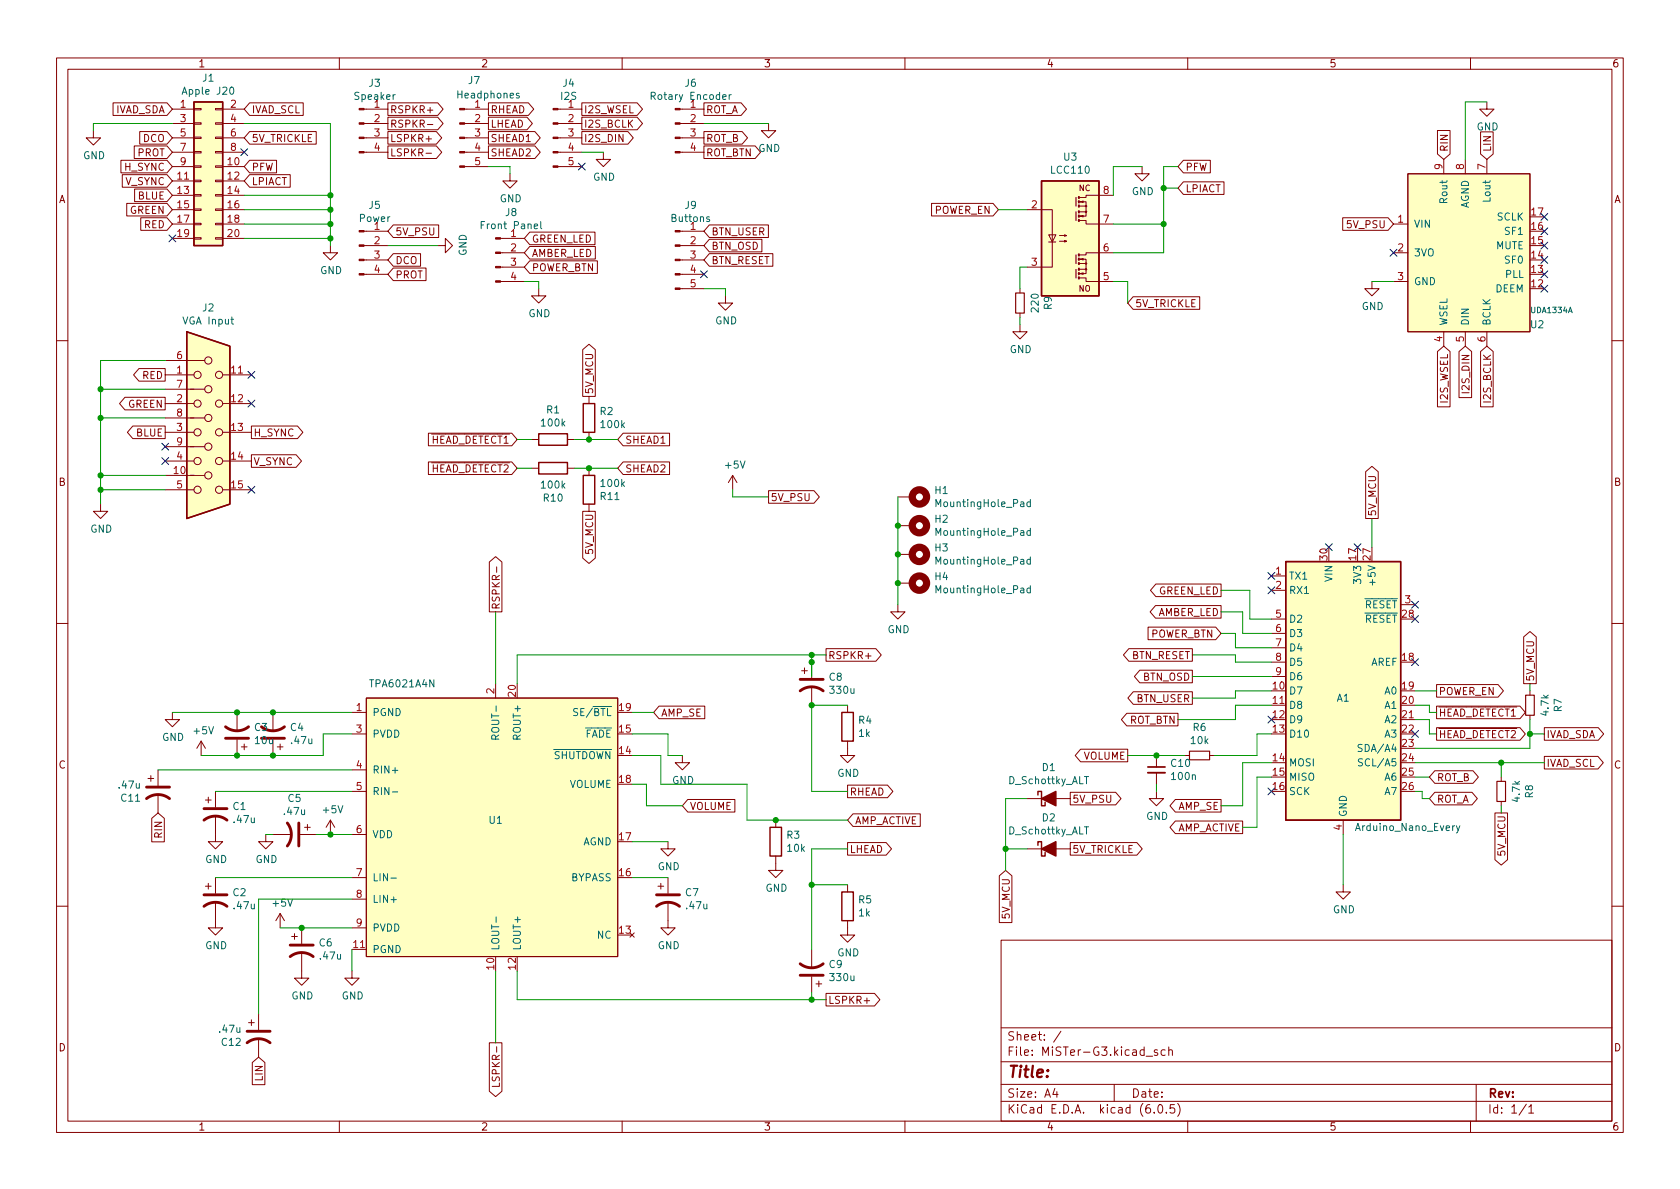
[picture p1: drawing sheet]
<svg xmlns="http://www.w3.org/2000/svg" width="297mm" height="210mm" viewBox="0 0 297 210" stroke-linecap="round" stroke-linejoin="round" font-family="sans-serif">
<g fill="none" stroke="#840000" stroke-width=".18">
<path d="M10 10.2h277v190.1h-277zM12 12.2h273v186.1h-273zM20 18.2h9.5l1 1.1-1 1.1h-9.5zM30.5 19.3h3.8M34.3 19.2h1.3v.2h-1.3zM38.1 19.2h1.3v.2h-1.3zM39.4 19.3h3.8M44.1 18.2h9.5v2.2h-9.5l-.9-1.1zM60 10.2v2M64.4 19.3h4.2M68.6 18.2h8.8l.9 1.1-.9 1.1h-8.8zM82.1 19.3h4.3"/>
<path d="M86.4 18.2h7l1 1.1-1 1.1h-7zM98.7 19.3h4.2M102.9 18.2h9.8l.9 1.1-.9 1.1h-9.8zM110 10.2v2M120.2 19.3h4.3M124.5 18.2h6.5l1 1.1-1 1.1h-6.5zM160 10.2v2M210 10.2v2M260 10.2v2M262.9 18v1.3h1.3l-1.3 1.3-1.3-1.3h1.3M16.5 23.1v1.3h1.3l-1.3 1.2-1.3-1.2h1.3M21.4 28.3h8.1l1 1.2-1 1.1h-8.1z"/>
<path d="M21.6 30.9h7.9l1 1.1-1 1.1h-7.9zM22.4 36h7.1l1 1.1-1 1.1h-7.1zM23.7 25.8h5.8l1 1.1-1 1.1h-5.8zM23.8 33.4h5.7l1 1.1-1 1.1h-5.7zM24.7 23.3h4.8l1 1.1-1 1.1h-4.8zM24.9 38.5h4.6l1 1.1-1 1.1h-4.6zM30.5 29.5h3.8M30.5 26.9h3.8M30.5 24.4h3.8M30.5 21.8h3.8M30.5 37.1h3.8M30.5 39.6h3.8"/>
<path d="M30.5 34.5h3.8M30.5 32h3.8M34.3 39.5h1.3v.2h-1.3zM34.3 37h1.3v.2h-1.3zM34.3 34.4h1.3v.3h-1.3zM34.3 31.9h1.3v.2h-1.3zM34.3 29.3h1.3v.3h-1.3zM34.3 26.8h1.3v.2h-1.3zM34.3 24.3h1.3v.2h-1.3zM34.3 21.7h1.3v.3h-1.3zM38.1 39.5h1.3v.2h-1.3zM38.1 37h1.3v.2h-1.3z"/>
<path d="M38.1 34.4h1.3v.3h-1.3zM38.1 31.9h1.3v.2h-1.3zM38.1 29.3h1.3v.3h-1.3zM38.1 26.8h1.3v.2h-1.3zM38.1 24.3h1.3v.2h-1.3zM38.1 21.7h1.3v.3h-1.3zM39.4 29.5h3.8M39.4 26.9h3.8M39.4 24.4h3.8M39.4 21.8h3.8M39.4 37.1h3.8M39.4 39.6h3.8"/>
<path d="M39.4 34.5h3.8M39.4 32h3.8M44.1 23.3h11.8v2.2h-11.8l-.9-1.1zM44.1 28.3h4.8v2.3h-4.8l-.9-1.1zM44.1 30.9h7.2v2.2h-7.2l-.9-1.1zM64.4 26.9h4.2M64.4 24.4h4.2M64.4 21.8h4.2M68.6 25.8h8.6l.9 1.1-.9 1.1h-8.6zM68.6 23.3h8.6l.9 1.1-.9 1.1h-8.6zM68.6 20.7h8.8l.9 1.1-.9 1.1h-8.8zM69.5 39.8h8.1v2.2h-8.1l-.9-1.1z"/>
<path d="M75.3 27.1h1M75.3 24.6h1M75.6 22h.9M82.1 29.5h4.3M82.1 26.9h4.3M82.1 24.4h4.3M82.1 21.8h4.3M86.4 25.8h8.2l.9 1.1-.9 1.1h-8.2zM86.4 23.3h8.2l.9 1.1-.9 1.1h-8.2zM86.4 20.7h6.8l.9 1.1-.9 1.1h-6.8zM90.2 30.7v1.3h1.2l-1.2 1.3-1.3-1.3h1.3M98.7 29.5h4.2"/>
<path d="M98.7 26.9h4.2M98.7 24.4h4.2M98.7 21.8h4.2M102.9 23.3h8.1l1 1.1-1 1.1h-8.1zM102.9 20.7h9.8l.9 1.1-.9 1.1h-9.8zM106.7 26.9v1.3h1.2l-1.2 1.3-1.3-1.3h1.3M120.2 26.9h4.3M120.2 24.4h4.3M120.2 21.8h4.3M124.5 23.3h6.7l1 1.1-1 1.1h-6.7zM124.5 25.8h9l1 1.1-1 1.1h-9zM125.4 39.8h10.5v2.2h-10.5l-.9-1.1z"/>
<path d="M135.9 21.8v1.3h1.3l-1.3 1.3-1.3-1.3h1.3M164.7 36h10.9l.9 1.1-.9 1.1h-10.9zM181.6 37.1h4.5v10.1h-4.5M190.8 39h1.2v.6h4.8M190.8 36.4h1.2v1.1h-1.2M190.9 35.7h1.1v.7M191 38.2l.5-.1v.2zM191 35.7l.5-.1v.2zM192 37.5v.7h-1.2M196.8 34.5h-4.8v.4h-1.1M201.9 29.5v1.2h1.3l-1.3 1.3-1.2-1.3h1.2M209.2 32.2h7.2v2.2h-7.2l-.9-1.1z"/>
<path d="M209.2 28.3h4.8v2.3h-4.8l-.9-1.1zM237.4 38.5h8l1 1.1-1 1.1h-8zM246.4 39.6h2.5M248.9 30.7h21.6v28h-21.6zM254.2 23.1h2.2v4.1l-1.1 1-1.1-1zM255.3 28.2v2.5M259.1 28.2v2.5M261.8 23.3h2.2v3.9l-1.1 1-1.1-1zM262.9 28.2v2.5M30.5 42.2h3.8M34.3 42h1.3v.3h-1.3zM38.1 42h1.3v.3h-1.3z"/>
<path d="M39.4 42.2h3.8M58.4 43.4v1.3h1.3l-1.3 1.3-1.3-1.3h1.3M64.4 48.5h4.2M64.4 46h4.2M64.4 43.4h4.2M64.4 40.9h4.2M69.5 44.9h4.9v2.2h-4.9l-.9-1.1zM69.5 47.4h5.8v2.2h-5.8l-.9-1.1zM77.5 43.4h1.2v-1.2l1.3 1.2-1.3 1.3v-1.3M88.5 47.2h4.2M88.5 49.8h4.2M88.5 44.7h4.2"/>
<path d="M88.5 42.2h4.2M93.7 43.6h11.6v2.2h-11.6l-1-1.1zM93.7 46.1h11.9v2.2h-11.9l-1-1.1zM93.7 41h11.5v2.3h-11.5l-1-1.1zM95.2 51v1.3h1.3l-1.3 1.3-1.2-1.3h1.2M120.2 48.5h4.3M120.2 46h4.3M120.2 43.4h4.3M120.2 40.9h4.3M120.2 51h4.3M125.4 42.3h9.3v2.2h-9.3l-.9-1.1zM125.4 44.9h11.2v2.2h-11.2l-.9-1.1z"/>
<path d="M128.3 52.3v1.3h1.2l-1.2 1.3-1.3-1.3h1.3M180.3 57.4v1.3h1.3l-1.3 1.2-1.2-1.2h1.2M180.3 51v.8M180.3 55.4v.7M185.4 41.5h1.3l-.6 1.3zM185.4 42.8h1.3M187.3 42.7h1.3l-.4 .1v-.3l.4 .2M187.3 41.7h1.3l-.4 .1v-.3l.4 .2M190.8 49.1h1.2v.7h4.8M190.8 46.6h1.2v1h-1.2M190.9 45.8h1.1v.8M191 48.4l.5-.1v.2z"/>
<path d="M191 45.8l.5-.1v.3zM192 47.6v.8h-1.2M196.8 44.7h-4.8v.4h-1.1M200.3 52.5h11.8v2.2h-11.8l-.9-1.1zM242.6 49.8v1.2h1.2l-1.2 1.3-1.3-1.3h1.3M246.4 49.8h2.5M246.4 44.7h2.5M255.3 58.7v2.5M259.1 58.7v2.5M262.9 58.7v2.5M10 60.2h2M22.1 70.3h7.1v2.2h-7.1l-1-1.1z"/>
<path d="M23.5 75.3h5.7v2.3h-5.7l-1-1.2zM24.6 65.2h4.6v2.2h-4.6l-1-1.1zM29.2 68.8h7M29.2 79h7M29.2 73.9h7M29.2 63.7h7M29.2 66.3h5.1M29.2 71.4h5.1M29.2 76.4h5.1M39.4 66.3h5M39.4 71.4h5M39.4 76.4h5"/>
<path d="M44.4 75.3h8.2l1 1.1-1 1.2h-8.2zM75.7 76.6h14.8l.9 1.1-.9 1.1h-14.8zM94 77.7h1.2M100.3 77.7h1.3M103 61.8l1.1-.9 1.2 .9v8.3h-2.3zM104.1 70.1v1.3M104.1 76.4v1.3M110.2 76.6h8.2v2.2h-8.2l-1-1.1zM254.2 62.2l1.1-1 1.1 1v9.7h-2.2zM258 62.2l1.1-1 1.1 1v8.1h-2.2zM261.8 62.2l1.1-1 1.1 1v9.7h-2.2zM285 60.2h2"/>
<path d="M17.8 89.1v1.3h1.2l-1.2 1.3-1.3-1.3h1.3M29.2 84.1h7M29.2 81.5h5.1M29.2 86.6h5.1M39.4 81.5h5M39.4 86.6h5M44.4 80.4h8l.9 1.1-.9 1.1h-8zM75.7 81.7h14.8l.9 1.1-.9 1.1h-14.8zM86.5 99.4l1.1-1 1.1 1v8.8h-2.2zM94 82.8h1.2M100.3 82.8h1.3M103 90.4h2.3v8.3l-1.2 .9-1.1-.9z"/>
<path d="M104.1 82.8v1.3M104.1 89.1v1.3M110.2 81.7h8.2v2.2h-8.2l-1-1.1zM129.5 84.1l-.7 1.2M129.5 84.1v2.5M129.5 84.1l.8 1.2M135.9 86.8h8l1 1.1-1 1.1h-8zM158.7 98h2.6M158.7 93h2.6M158.7 87.9h2.6M241.5 83.4l1.1-.9 1.1 .9v8.3h-2.2zM10 110.2h2"/>
<path d="M87.8 100.2v1M141.7 118.6h1M142.2 118.1v1M143.5 117.1v2.8M146 114.7h8.9l.9 1.1-.9 1.1h-8.9zM158.7 106.9v1.3h1.3l-1.3 1.3-1.2-1.3h1.2M158.7 103.1h2.6M199.6 114.7h11.2v2.2h-11.2l-1-1.1zM201.5 118.5h9.3v2.2h-9.3l-.9-1.1zM203 110.9h11.9l1 1.1-1 1.1h-11.9zM204.3 107.1h11.6v2.2h-11.6l-.9-1.1zM204.4 103.3h11.5v2.2h-11.5l-1-1.1z"/>
<path d="M224.8 101.8h2.5M224.8 104.4h2.5M224.8 109.5h2.5M224.8 112h2.5M224.8 114.5h2.5M224.8 117.1h2.5M224.8 119.6h2.5M247.6 106.9h2.6M269.4 112.6l1.1-.9 1.1 .9v8.3h-2.2zM285 110.2h2M26.2 137.7h1M26.7 137.2v1"/>
<path d="M27.9 136.1v2.8M30.5 126v1.2h1.2l-1.2 1.3-1.3-1.3h1.3M35.6 131.1l-.8 1.2M35.6 131.1v2.5M35.6 131.1l.7 1.2M38.1 139.9v2.8M41.9 126v3.3M41.9 130.8v2.8M42.7 132.1h1M43.2 131.6v1M48.3 126v3.3M48.3 130.8v2.8"/>
<path d="M49 132.1h1M49.5 131.6v1M62.2 126h2.6M62.2 129.8h2.6M62.2 136.1h2.6M62.2 139.9h2.6M64.8 123.4h44.4v45.8h-44.4zM87.6 120.9v2.5M116.5 124.9h8.1v2.2h-8.1l-.9-1.1zM120.6 133.6v1.3h1.3l-1.3 1.2-1.2-1.2h1.2M143.5 121.4v3.3M149.9 131.1v2.5h1.2l-1.2 1.3-1.3-1.3h1.3"/>
<path d="M149.9 138.8h7l1 1.1-1 1.2h-7zM149.9 124.7v1.3M191.1 132.5h8.3v2.2h-8.3l-1-1.1zM199.2 126.1h9.1v2.3h-9.1l-.9-1.2zM200.4 122.3h10.4v2.2h-10.4l-1-1.1zM204.5 139.9v1.3h1.2l-1.2 1.3-1.3-1.3h1.3M204.5 133.6v2M204.5 136.6v2.1M209.5 133.6h.8M213.9 133.6h.7M224.8 124.7h2.5M247.6 127.2h2.6"/>
<path d="M253.7 136.3h6.7l1 1.1-1 1.1h-6.7l-1-1.1zM254 121.1h10.9l.9 1.1-.9 1.1h-10.9zM254 124.9h14.7l1 1.1-1 1.1h-14.7zM254 128.7h14.7l1 1.1-1 1.1h-14.7zM265.4 137.4v.8M270.5 122.2v.7M273 133.8h9.5l1 1.1-1 1.1h-9.5zM273 128.7h9.6l.9 1.1-.9 1.1h-9.6zM26.8 144.7l1.1-.9 1.2 .9v4.2h-2.3zM27.9 140.5v3.3M36.3 141.5h1M36.3 156.7h1"/>
<path d="M36.8 141v1M36.8 156.2v1M38.1 159.5v4.6h1.3l-1.3 1.2-1.3-1.2h1.3M38.1 144.3v4.5h1.3l-1.3 1.3-1.3-1.3h1.3M38.1 155.2v2.8M47 147.6v1.2h1.3l-1.3 1.3-1.3-1.3h1.3M48.3 147.6h3.3M53.1 147.6h2.8M53.8 146.3h1.1M54.4 145.8v1M58.4 145l-.7 1.3M58.4 145v2.6"/>
<path d="M58.4 145l.8 1.3M62.2 147.6h2.6M62.2 155.2h2.6M62.2 159h2.6M116.3 156.7h1M116.8 156.2v1M118.1 148.8v1.3h1.3l-1.3 1.3-1.3-1.3h1.3M118.1 159.5v4.6h1.3l-1.3 1.2-1.3-1.2h1.3M118.1 155.2v2.8M121.6 141.4h8.3v2.2h-8.3l-1-1.1zM137.2 151.4v2.5h1.2l-1.2 1.3-1.3-1.3h1.3M137.2 145v1.3"/>
<path d="M149.9 149h6.8l.9 1.1-.9 1.1h-6.8zM149.9 156.5v1.2M150.8 143.9h11.9v2.2h-11.9l-.9-1.1zM176.7 154.9l1.1-1 1.1 1v8.2h-2.2zM181.6 141.2h7.6M181.6 150.1h7.6M189.2 149h11.8l1 1.1-1 1.1h-11.8zM189.2 140.1h8.1l.9 1.1-.9 1.1h-8.1zM207.8 141.4h8.1v2.2h-8.1l-.9-1.1zM207.8 145.2h11.9v2.2h-11.9l-.9-1.1zM237.5 156.5v1.2h1.3l-1.3 1.3-1.3-1.3h1.3M237.5 145v2.6"/>
<path d="M253.7 140.1h6.6l.9 1.1-.9 1.1h-6.6l-1-1.1zM264.3 143.8h2.2v8.2l-1.1 1-1.1-1zM265.4 141.7v.8M10 160.2h2M45.7 179.3v2.8M49.5 161.5l-.7 1.3M49.5 161.5v2.6M49.5 161.5l.8 1.3M51.6 165.6h1M52.1 165.1v1M53.3 168.4v4.6h1.3l-1.3 1.2-1.2-1.2h1.2M53.3 164.1v2.8"/>
<path d="M62.2 171.7v1.3h1.3l-1.3 1.2-1.2-1.2h1.2M62.2 167.9h2.6M62.2 164.1h2.6M111.4 165l.7 .7M112.1 165l-.7 .7M143.5 167.9v3.3M143.5 172.7v2.8M144.3 174h1M144.8 173.5v1M146 175.7h8.6l1 1.1-1 1.1h-8.6zM149.9 162.8v2.5h1.2l-1.2 1.3-1.3-1.3h1.3M152.8 177h1"/>
<path d="M177 166.3h108v32h-108zM285 160.2h2M43.9 180.8h1.1M44.4 180.3v1.1M44.6 187.9l1.1-1 1.1 1v3.9h-2.2zM45.7 183.6v3.3M60 198.3v2M86.5 184.4h2.2v8.6l-1.1 .9-1.1-.9zM88.3 191.5v.6h-1.3M110 198.3v2M160 198.3v2M177 194.8h108"/>
<path d="M177 191.8h108M177 187.8h108M177 181.8h108M186.5 192.5l-.4 1h1M186.9 193v1M187.6 182.4l-1.3 1.9M197 191.8v3M202.6 186.8h1.2M204.1 196.7v.1M204.6 185.7l-.3-.1-.2 .2v.3l.5 .1v.4h-.5M204.9 195.4l.2-.1a.81 .81 0 0 1 .6 .7 .81 .81 0 0 1-.3 .8h-.2a.81 .81 0 0 1-.6-.6 .81 .81 0 0 1 .3-.8zM206 185.7l-.4-.1-.3 .3v.4l.1 .3h.6"/>
<path d="M206.2 196.7v.1M206.6 185.8l.3-.2 .3 .1 .1 .9M206.6 185.1v1.5M207.6 195.3h-.7v.7l.2-.1 .5 .1 .1 .2-.1 .5-.2 .1-.5-.1M208.2 195.1a1.72 1.72 0 0 1 0 2.3M210 198.3v2M260 198.3v2M261 191.8v6.5M269.9 195.3l-1.3 1.9M270.3 195.8l.4-.5v1.5M270.3 196.8h.9"/>
<circle cx="192" cy="36.4" r=".13"/>
<circle cx="192" cy="37.5" r=".13"/>
<circle cx="192" cy="47.6" r=".13"/>
<circle cx="192" cy="46.6" r=".13"/>
<circle cx="34.9" cy="76.4" r=".63"/>
<circle cx="34.9" cy="66.3" r=".63"/>
<circle cx="34.9" cy="71.4" r=".63"/>
<circle cx="36.8" cy="68.8" r=".63"/>
<circle cx="36.8" cy="79" r=".63"/>
<circle cx="36.8" cy="63.7" r=".63"/>
<circle cx="36.8" cy="73.9" r=".63"/>
<circle cx="38.7" cy="76.4" r=".63"/>
<circle cx="38.7" cy="66.3" r=".63"/>
<circle cx="38.7" cy="71.4" r=".63"/>
<circle cx="34.9" cy="86.6" r=".63"/>
<circle cx="34.9" cy="81.5" r=".63"/>
<circle cx="36.8" cy="84.1" r=".63"/>
<circle cx="38.7" cy="81.5" r=".63"/>
<circle cx="38.7" cy="86.6" r=".63"/>
</g>
<g fill="none" stroke="#840000" stroke-width=".25">
<path d="M34.3 18h5.1v25.4h-5.1zM184.1 32h10.2v20.3h-10.2zM33 58.7l7.6 2.5v27.9l-7.6 2.6zM95.2 76.7h5.1v2h-5.1zM103.1 71.4h2.1v5h-2.1zM95.2 81.8h5.1v2h-5.1zM103.1 84.1h2.1v5h-2.1zM227.3 99.3h20.3v45.7h-20.3zM148.8 126h2.1v5.1h-2.1zM136.1 146.3h2.1v5.1h-2.1zM148.8 157.7h2.1v5.1h-2.1zM183.5 140.6v-.7h.6v2.6h.7v-.6"/>
<path d="M183.5 149.5v-.7h.6v2.6h.7v-.7"/>
</g>
<path d="M190.2 34.9v1.5M190.2 37.5v1.5M179.6 51.8h1.5v3.6h-1.5zM190.2 45.1v1.5M190.2 47.6v1.5M210.3 132.8h3.6v1.6h-3.6zM264.7 138.2h1.5v3.5h-1.5zM269.7 122.9h1.6v3.6h-1.6z" fill="none" stroke="#840000" stroke-width=".2"/>
<g fill="#840000" stroke="#840000" stroke-width=".18">
<path d="M81.3 29.3h.8v.3h-.8z"/>
<path d="M81.3 26.8h.8v.2h-.8z"/>
<path d="M81.3 24.3h.8v.2h-.8z"/>
<path d="M81.3 21.7h.8v.3h-.8z"/>
<path d="M81.3 19.2h.8v.2h-.8z"/>
<path d="M97.8 29.3h.9v.3h-.9z"/>
<path d="M97.8 26.8h.9v.2h-.9z"/>
<path d="M97.8 24.3h.9v.2h-.9z"/>
<path d="M97.8 21.7h.9v.3h-.9z"/>
<path d="M97.8 19.2h.9v.2h-.9z"/>
<path d="M63.5 26.8h.9v.2h-.9z"/>
<path d="M63.5 24.3h.9v.2h-.9z"/>
<path d="M63.5 21.7h.9v.3h-.9z"/>
<path d="M63.5 19.2h.9v.2h-.9z"/>
<path d="M63.5 48.4h.9v.2h-.9z"/>
<path d="M63.5 45.8h.9v.3h-.9z"/>
<path d="M63.5 43.3h.9v.3h-.9z"/>
<path d="M63.5 40.8h.9v.2h-.9z"/>
<path d="M119.4 50.9h.8v.3h-.8z"/>
<path d="M119.4 48.4h.8v.2h-.8z"/>
<path d="M119.4 45.8h.8v.3h-.8z"/>
<path d="M119.4 43.3h.8v.3h-.8z"/>
<path d="M119.4 40.8h.8v.2h-.8z"/>
<path d="M119.4 26.8h.8v.2h-.8z"/>
<path d="M119.4 24.3h.8v.2h-.8z"/>
<path d="M119.4 21.7h.8v.3h-.8z"/>
<path d="M119.4 19.2h.8v.2h-.8z"/>
<path d="M87.6 49.7h.9v.2h-.9z"/>
<path d="M87.6 47.1h.9v.3h-.9z"/>
<path d="M87.6 44.6h.9v.2h-.9z"/>
<path d="M87.6 42h.9v.3h-.9z"/>
</g>
<g fill="none" stroke="#006464" stroke-width=".18">
<path d="M40.7 15.5l.2-.1a.68 .68 0 0 1 .5 .6 .68 .68 0 0 1-.5 .7l-.2-.1-.1-.4zM91.8 16.5h-.3l-.2 .2v.1l.5 .2v.3h-.5M128.9 16.7v.9M129.3 16.7l-.4 .3M95.6 39.2v1.1l.2 .1M125.4 38.4l-.3-.1-.2 .2 .1 .2 .4 .1v.3h-.5M40.8 56.5h.5M41 56v1.1l.3 .2M182.2 99l-.4-.1-.2 .3 .1 .5h.5M182.2 93.9l-.4-.1-.2 .3 .1 .5h.5M182.2 88.8l-.4-.1-.2 .3 .1 .5h.5M182.2 88.3v1.3"/>
<path d="M182.2 93.4v1.3M182.2 98.5v1.3M182.2 104h-.4l-.2 .2 .1 .6h.5M182.2 103.6v1.2M87.6 130.7l-.1-.6-.1-.1h-.3l-.2 .7h1.3M191.7 137.3h.8M240.8 131.7l-.4-.1-.2 .2v.3l.5 .3 .1 .3-.2 .2-.5-.1M240.9 134.2h-.5l-.2 .1v.4l.6 .2 .1 .3-.2 .2h-.5M69.1 155.3h1M69.4 140h.9M191.7 146.2h.8M257.5 146l.3 .9"/>
<path d="M258.1 146l-.4 1.2-.2 .1M87.7 162.1v1"/>
</g>
<g fill="#ffffc2" stroke="#ffffc2" stroke-width=".18">
<path d="M184.1 32h10.2v20.3h-10.2z"/>
<path d="M34.3 18h5.1v25.4h-5.1z"/>
<path d="M248.9 30.7h21.6v28h-21.6z"/>
<path d="M64.8 123.4h44.4v45.8h-44.4z"/>
<path d="M227.3 99.3h20.3v45.7h-20.3z"/>
<path d="M33 58.7l7.6 2.5v27.9l-7.6 2.6z"/>
</g>
<path d="M190.8 38.9v.2M190.8 38.1v.2M190.8 37.3v.3M190.8 36.3v.3M190.8 35.6v.2M190.8 34.8v.2M190.8 49v.3M190.8 48.3v.2M190.8 47.5v.2M190.8 46.5v.2M190.8 45.7v.3M190.8 45v.2" fill="none" stroke="#840000" stroke-width=".36"/>
<g fill="none" stroke="#840000" stroke-width=".51">
<path d="M25.9 139.2h4.1M39.9 128.5a3.3 3.3 0 0 0 4 0M39.9 130.6h4M46.2 128.5a3.3 3.3 0 0 0 4.1 0M46.2 130.6h4.1M141.5 122.2a3.3 3.3 0 0 1 4 0M141.5 120.1h4M25.9 141.2a3.3 3.3 0 0 1 4.1 0M36.1 145a3.3 3.3 0 0 1 4 0M36.1 143h4M36.1 158.2h4M50.8 145.5a3.3 3.3 0 0 1 0 4.1"/>
<path d="M52.8 145.5v4.1M116.1 158.2h4M36.1 160.3a3.3 3.3 0 0 1 4 0M51.3 169.2a3.3 3.3 0 0 1 4.1 0M51.3 167.1h4.1M116.1 160.3a3.3 3.3 0 0 1 4 0M141.5 170.4a3.3 3.3 0 0 0 4 0M141.5 172.5h4M43.7 184.4a3.3 3.3 0 0 1 4.1 0M43.7 182.4h4.1"/>
</g>
<path d="M202.9 136.6h3.1" fill="none" stroke="#840000" stroke-width=".33"/>
<path d="M202.9 135.6h3.1" fill="none" stroke="#840000" stroke-width=".3"/>
<g fill="#840000" stroke="#840000" stroke-width=".25">
<path d="M184.1 141.2l2.6-1.3v2.6z"/>
<path d="M184.1 150.1l2.6-1.3v2.6z"/>
</g>
<g fill="none" stroke="#840000" stroke-width="1.3">
<circle cx="162.6" cy="98" r="1.27"/>
<circle cx="162.6" cy="93" r="1.27"/>
<circle cx="162.6" cy="87.9" r="1.27"/>
<circle cx="162.6" cy="103.1" r="1.27"/>
</g>
<g fill="none" stroke="#009600" stroke-width=".18">
<path d="M262.9 18h-3.8v10.2M30.5 21.8h-14v1.3M43.2 21.8h15.2v21.6M43.2 34.5h15.2M43.2 37.1h15.2M43.2 39.6h15.2M86.4 29.5h3.8v1.2M102.9 26.9h3.8M124.5 21.8h11.4M176.5 37.1h5.1M196.8 39.6h8.9M201.9 29.5h-5.1v5"/>
<path d="M205.7 33.3h2.6M208.3 29.5h-2.6v15.2h-8.9M43.2 42.2h15.2M68.6 43.4h8.9M92.7 49.8h2.5v1.2M124.5 51h3.8v1.3M180.3 56.1v1.3M181.6 47.2h-1.3v3.8M196.8 49.8h2.6v3.8M242.6 49.8h3.8M17.8 68.8h11.4M17.8 73.9h11.4"/>
<path d="M29.2 63.7h-11.4v25.4M91.4 77.7h2.6M101.6 77.7h7.6M17.8 86.6h11.4M17.8 84.1h11.4M91.4 82.8h2.6M101.6 82.8h7.6M129.5 86.6v1.3h6.4M158.7 87.9v19M242.6 91.7v5.1M87.6 108.2v12.7M143.5 115.8v3.8"/>
<path d="M146 115.8h-54.6v5.1M210.8 115.8h7.6v1.3h6.4M210.8 119.6h14M215.9 112h2.5v2.5h6.4M215.9 108.2h3.8v3.8h5.1M215.9 104.4h5.1v5.1h3.8M27.9 136.1h34.3M30.5 126h31.7M38.1 139.9h24.1M62.2 129.8h-5.1v3.8h-21.5M111.8 133.6h5v5.1h15.3v6.3h17.8M111.8 129.8h6.3v3.8h2.5"/>
<path d="M111.8 138.7h2.5v3.8h6.3M111.8 126h3.8M149.9 124.7h-6.4v15.2h6.4M199.4 133.6h10.1M204.5 138.7v1.2M224.8 122.2h-6.4v1.2h-7.6M224.8 124.7h-6.4v2.5h-10.1M224.8 129.8h-2.6v3.8h-7.6M224.8 134.9h-5.1v7.6h-3.8M224.8 137.4h-2.6v8.9h-2.5M250.2 122.2h3.8M250.2 127.2h2.5v2.6h1.3"/>
<path d="M250.2 124.7h2.5v1.3h1.3M250.2 139.9h1.3v1.3h1.2M250.2 134.9h22.8M250.2 137.4h2.5M265.4 134.9v2.5M270.5 129.8h2.5M270.5 127.2v5.1h-20.3M270.5 120.9v1.3M38.1 155.2h24.1M47 147.6h1.3M55.9 147.6h6.3M62.2 159h-16.5v20.3"/>
<path d="M111.8 148.8h6.3M111.8 155.2h6.3M143.5 156.5h6.4M149.9 150.1h-6.4v17.8M177.8 150.1h3.8M181.6 141.2h-3.8v12.7M237.5 147.6v8.9M265.4 142.5v1.3M49.5 164.1h12.7M62.2 167.9v3.8M87.6 171.7v12.7M91.4 171.7v5.1h54.6"/>
<path d="M143.5 175.5v1.3"/>
</g>
<g fill="none" stroke="#000084" stroke-width=".18">
<path d="M42.6 26.3l1.2 1.2M43.8 26.3l-1.2 1.2M102.3 28.8l1.2 1.3M103.5 28.8l-1.2 1.3M272.4 37.7l1.3 1.3M273.7 37.7l-1.3 1.3M29.9 41.5l1.2 1.3M31.1 41.5l-1.2 1.3M123.9 47.9l1.2 1.2M125.1 47.9l-1.2 1.2M245.8 44.1l1.2 1.2M247 44.1l-1.2 1.2"/>
<path d="M272.4 50.4l1.3 1.3M272.4 42.8l1.3 1.2M272.4 45.4l1.3 1.2M272.4 47.9l1.3 1.2M272.4 40.3l1.3 1.2M273.7 50.4l-1.3 1.3M273.7 42.8l-1.3 1.2M273.7 45.4l-1.3 1.2M273.7 47.9l-1.3 1.2M273.7 40.3l-1.3 1.2M28.6 78.4l1.2 1.2M29.8 78.4l-1.2 1.2"/>
<path d="M43.8 70.8l1.3 1.2M43.8 65.7l1.3 1.2M45.1 65.7l-1.3 1.2M45.1 70.8l-1.3 1.2M28.6 80.9l1.2 1.2M29.8 80.9l-1.2 1.2M43.8 86l1.3 1.2M45.1 86l-1.3 1.2M234.3 96.2l1.3 1.2M235.6 96.2l-1.3 1.2M239.4 96.2l1.2 1.2M240.6 96.2l-1.2 1.2"/>
<path d="M224.2 101.2l1.2 1.3M224.2 103.8l1.2 1.2M225.4 101.2l-1.2 1.3M225.4 103.8l-1.2 1.2M249.6 106.3l1.2 1.2M249.6 116.5l1.2 1.2M249.6 108.9l1.2 1.2M250.8 106.3l-1.2 1.2M250.8 116.5l-1.2 1.2M250.8 108.9l-1.2 1.2M224.2 126.6l1.2 1.3M224.2 139.3l1.2 1.3"/>
<path d="M225.4 126.6l-1.2 1.3M225.4 139.3l-1.2 1.3M249.6 129.2l1.2 1.2M250.8 129.2l-1.2 1.2"/>
</g>
<g fill="#009600" stroke="#009600" stroke-width=".18">
<circle cx="58.4" cy="34.5" r=".46"/>
<circle cx="58.4" cy="37.1" r=".46"/>
<circle cx="58.4" cy="39.6" r=".46"/>
<circle cx="58.4" cy="42.2" r=".46"/>
<circle cx="137.2" cy="145" r=".46"/>
<circle cx="143.5" cy="176.8" r=".46"/>
<circle cx="143.5" cy="156.5" r=".46"/>
<circle cx="58.4" cy="147.6" r=".46"/>
<circle cx="143.5" cy="115.8" r=".46"/>
<circle cx="143.5" cy="117.1" r=".46"/>
<circle cx="143.5" cy="124.7" r=".46"/>
<circle cx="17.8" cy="73.9" r=".46"/>
<circle cx="17.8" cy="68.8" r=".46"/>
<circle cx="17.8" cy="86.6" r=".46"/>
<circle cx="17.8" cy="84.1" r=".46"/>
<circle cx="104.1" cy="77.7" r=".46"/>
<circle cx="104.1" cy="82.8" r=".46"/>
<circle cx="41.9" cy="133.6" r=".46"/>
<circle cx="48.3" cy="133.6" r=".46"/>
<circle cx="41.9" cy="126" r=".46"/>
<circle cx="48.3" cy="126" r=".46"/>
<circle cx="53.3" cy="164.1" r=".46"/>
<circle cx="158.7" cy="98" r=".46"/>
<circle cx="158.7" cy="103.1" r=".46"/>
<circle cx="158.7" cy="93" r=".46"/>
<circle cx="177.8" cy="150.1" r=".46"/>
<circle cx="204.5" cy="133.6" r=".46"/>
<circle cx="205.7" cy="33.3" r=".46"/>
<circle cx="205.7" cy="39.6" r=".46"/>
<circle cx="265.4" cy="134.9" r=".46"/>
</g>
<text font-size="2.8" fill="#840000" x="178" y="190.6">Title:</text>
<g font-size="2.1" fill="#840000">
<text x="178" y="184">Sheet: /</text>
<text x="178" y="186.7">File: MiSTer-G3.kicad_sch</text>
<text x="178" y="196.9">KiCad E.D.A. kicad (6.0.5)</text>
<text x="178" y="194.1">Size: A4</text>
<text x="200" y="194.1">Date:</text>
<text x="263" y="194.1">Rev:</text>
<text x="263" y="196.9">Id: 1/1</text>
</g>
<g font-size="1.8" fill="#840000">
<text x="35" y="11.9">1</text>
<text x="85" y="11.9">2</text>
<text x="135" y="11.9">3</text>
<text x="185" y="11.9">4</text>
<text x="235" y="11.9">5</text>
<text x="285" y="11.9">6</text>
<text x="20.3" y="20">IVAD_SDA</text>
<text x="44.4" y="20">IVAD_SCL</text>
<text x="68.9" y="22.6">RSPKR-</text>
<text x="68.9" y="20">RSPKR+</text>
<text x="86.7" y="20">RHEAD</text>
<text x="86.7" y="22.6">LHEAD</text>
<text x="103.2" y="20">I2S_WSEL</text>
<text x="103.2" y="22.6">I2S_BCLK</text>
<text x="124.8" y="20">ROT_A</text>
<text x="24.3" y="27.6">PROT</text>
<text x="25.3" y="25.1">DCO</text>
<text x="44.4" y="25.1">5V_TRICKLE</text>
<text x="68.9" y="27.6">LSPKR-</text>
<text x="68.9" y="25.1">LSPKR+</text>
<text x="86.7" y="27.6">SHEAD2</text>
<text x="86.7" y="25.1">SHEAD1</text>
<text x="103.2" y="25.1">I2S_DIN</text>
<text x="124.8" y="25.1">ROT_B</text>
<text x="124.8" y="27.6">ROT_BTN</text>
<text x="256" y="26.9" transform="rotate(-90 256 26.9)">RIN</text>
<text x="263.6" y="26.9" transform="rotate(-90 263.6 26.9)">LIN</text>
<text x="10.3" y="35.9">A</text>
<text x="22" y="30.2">H_SYNC</text>
<text x="22.1" y="32.7">V_SYNC</text>
<text x="24.4" y="35.3">BLUE</text>
<text x="44.4" y="30.2">PFW</text>
<text x="44.4" y="32.7">LPIACT</text>
<text x="209.5" y="34">LPIACT</text>
<text x="209.5" y="30.2">PFW</text>
<text x="285.3" y="35.9">A</text>
<text x="22.9" y="37.8">GREEN</text>
<text x="25.5" y="40.3">RED</text>
<text x="69.8" y="41.6">5V_PSU</text>
<text x="125.7" y="41.6">BTN_USER</text>
<text x="165.1" y="37.8">POWER_EN</text>
<text x="238.3" y="40.3">5V_PSU</text>
<text x="69.8" y="46.7">DCO</text>
<text x="94" y="45.4">AMBER_LED</text>
<text x="94" y="48">POWER_BTN</text>
<text x="94" y="42.9">GREEN_LED</text>
<text x="125.7" y="44.2">BTN_OSD</text>
<text x="125.7" y="46.7">BTN_RESET</text>
<text x="69.8" y="49.2">PROT</text>
<text x="200.7" y="54.3">5V_TRICKLE</text>
<text x="25.2" y="67">RED</text>
<text x="104.9" y="69.8" transform="rotate(-90 104.9 69.8)">5V_MCU</text>
<text x="256" y="71.2" transform="rotate(-90 256 71.2)">I2S_WSEL</text>
<text x="259.8" y="69.2" transform="rotate(-90 259.8 69.2)">I2S_DIN</text>
<text x="263.6" y="71" transform="rotate(-90 263.6 71)">I2S_BCLK</text>
<text x="22.6" y="72.1">GREEN</text>
<text x="24.1" y="77.2">BLUE</text>
<text x="44.8" y="77.2">H_SYNC</text>
<text x="44.8" y="82.3">V_SYNC</text>
<text x="74.7" y="78.4">~{HEAD_DETECT1}</text>
<text x="74.7" y="83.5">~{HEAD_DETECT2}</text>
<text x="110.5" y="78.4">SHEAD1</text>
<text x="110.5" y="83.5">SHEAD2</text>
<text x="10.3" y="85.9">B</text>
<text x="136.2" y="88.6">5V_PSU</text>
<text x="285.3" y="85.9">B</text>
<text x="243.3" y="91.4" transform="rotate(-90 243.3 91.4)">5V_MCU</text>
<text x="104.9" y="97.9" transform="rotate(-90 104.9 97.9)">5V_MCU</text>
<text x="88.4" y="107.9" transform="rotate(-90 88.4 107.9)">RSPKR-</text>
<text x="204.8" y="105.1">GREEN_LED</text>
<text x="203.3" y="112.7">POWER_BTN</text>
<text x="204.6" y="108.9">AMBER_LED</text>
<text x="146.4" y="116.5">RSPKR+</text>
<text x="200" y="116.5">BTN_RESET</text>
<text x="201" y="124.2">BTN_USER</text>
<text x="202.1" y="120.4">BTN_OSD</text>
<text x="254.3" y="122.9">POWER_EN</text>
<text x="271.2" y="120.6" transform="rotate(-90 271.2 120.6)">5V_MCU</text>
<text x="116.8" y="126.7">AMP_SE</text>
<text x="199.6" y="128">ROT_BTN</text>
<text x="254.3" y="126.7">~{HEAD_DETECT1}</text>
<text x="273.4" y="130.5">IVAD_SDA</text>
<text x="10.3" y="135.9">C</text>
<text x="191.5" y="134.3">VOLUME</text>
<text x="273.4" y="135.6">IVAD_SCL</text>
<text x="285.3" y="135.9">C</text>
<text x="121.9" y="143.2">VOLUME</text>
<text x="150.2" y="140.7">RHEAD</text>
<text x="189.5" y="141.9">5V_PSU</text>
<text x="208.3" y="143.2">AMP_SE</text>
<text x="254" y="141.9">ROT_A</text>
<text x="254" y="138.1">ROT_B</text>
<text x="28.7" y="148.1" transform="rotate(-90 28.7 148.1)">RIN</text>
<text x="151.1" y="145.8">AMP_ACTIVE</text>
<text x="208" y="147">AMP_ACTIVE</text>
<text x="150.2" y="150.8">LHEAD</text>
<text x="189.5" y="150.8">5V_TRICKLE</text>
<text x="266.2" y="151.3" transform="rotate(-90 266.2 151.3)">5V_MCU</text>
<text x="178.5" y="162.4" transform="rotate(-90 178.5 162.4)">5V_MCU</text>
<text x="146.4" y="177.5">LSPKR+</text>
<text x="10.3" y="185.9">D</text>
<text x="285.3" y="185.9">D</text>
<text x="46.4" y="191.1" transform="rotate(-90 46.4 191.1)">LIN</text>
<text x="88.4" y="191.3" transform="rotate(-90 88.4 191.3)">LSPKR-</text>
<text x="35" y="199.9">1</text>
<text x="85" y="199.9">2</text>
<text x="135" y="199.9">3</text>
<text x="185" y="199.9">4</text>
<text x="235" y="199.9">5</text>
<text x="285" y="199.9">6</text>
</g>
<g font-size="1.8" fill="#006464">
<text x="32.7" y="16.7">Apple J20</text>
<text x="35.8" y="14.4">J1</text>
<text x="62.8" y="17.6">Speaker</text>
<text x="65.3" y="15.3">J3</text>
<text x="81.1" y="17.4">Headphones</text>
<text x="82.8" y="14.9">J7</text>
<text x="99.2" y="17.6">I2S</text>
<text x="99.5" y="15.3">J4</text>
<text x="115.5" y="17.6">Rotary Encoder</text>
<text x="121.1" y="15.3">J6</text>
<text x="261.1" y="23.1">GND</text>
<text x="14.7" y="28.1">GND</text>
<text x="134.1" y="26.9">GND</text>
<text x="188.1" y="28.4">U3</text>
<text x="88.3" y="35.8">GND</text>
<text x="104.8" y="31.9">GND</text>
<text x="185.9" y="30.7">LCC110</text>
<text x="200.1" y="34.5">GND</text>
<text x="255.9" y="35.8" transform="rotate(-90 255.9 35.8)">Rout</text>
<text x="263.5" y="35.6" transform="rotate(-90 263.5 35.6)">Lout</text>
<text x="63.6" y="39.2">Power</text>
<text x="65.3" y="36.9">J5</text>
<text x="85.5" y="40.5">Front Panel</text>
<text x="89.4" y="38.2">J8</text>
<text x="118.8" y="39.2">Buttons</text>
<text x="121.1" y="36.9">J9</text>
<text x="249.9" y="40.3">VIN</text>
<text x="259.7" y="37" transform="rotate(-90 259.7 37)">AGND</text>
<text x="264.7" y="39">SCLK</text>
<text x="266.3" y="41.5">SF1</text>
<text x="82.5" y="45.3" transform="rotate(-90 82.5 45.3)">GND</text>
<text x="249.9" y="45.3">3VO</text>
<text x="264.5" y="44.1">MUTE</text>
<text x="266.3" y="46.6">SF0</text>
<text x="56.6" y="48.5">GND</text>
<text x="249.9" y="50.4">GND</text>
<text x="264.4" y="51.7">DEEM</text>
<text x="266.2" y="49.1">PLL</text>
<text x="32.5" y="57.4">VGA Input</text>
<text x="35.8" y="55.1">J2</text>
<text x="93.4" y="56.1">GND</text>
<text x="126.4" y="57.3">GND</text>
<text x="183.6" y="55.1" transform="rotate(-90 183.6 55.1)">220</text>
<text x="186" y="54.7" transform="rotate(-90 186 54.7)">R9</text>
<text x="240.7" y="54.8">GND</text>
<text x="255.9" y="57.7" transform="rotate(-90 255.9 57.7)">WSEL</text>
<text x="259.7" y="57.7" transform="rotate(-90 259.7 57.7)">DIN</text>
<text x="263.5" y="57.7" transform="rotate(-90 263.5 57.7)">BCLK</text>
<text x="270.6" y="58">U2</text>
<text x="178.5" y="62.4">GND</text>
<text x="95.8" y="75.4">100k</text>
<text x="96.7" y="73.1">R1</text>
<text x="106.1" y="73.4">R2</text>
<text x="106.4" y="75.7">100k</text>
<text x="128.3" y="82.8">+5V</text>
<text x="95.8" y="86.4">100k</text>
<text x="96.2" y="88.7">R10</text>
<text x="106.2" y="88.4">R11</text>
<text x="106.4" y="86.1">100k</text>
<text x="165.3" y="87.3">H1</text>
<text x="165.8" y="89.7">MountingHole_Pad</text>
<text x="15.9" y="94.2">GND</text>
<text x="165.3" y="92.4">H2</text>
<text x="165.8" y="94.7">MountingHole_Pad</text>
<text x="165.3" y="97.5">H3</text>
<text x="165.8" y="99.8">MountingHole_Pad</text>
<text x="165.3" y="102.6">H4</text>
<text x="165.8" y="104.9">MountingHole_Pad</text>
<text x="227.8" y="102.5">TX1</text>
<text x="227.8" y="105">RX1</text>
<text x="235.6" y="102.8" transform="rotate(-90 235.6 102.8)">VIN</text>
<text x="239.9" y="107.6">~{RESET}</text>
<text x="240.7" y="103" transform="rotate(-90 240.7 103)">3V3</text>
<text x="243.2" y="103" transform="rotate(-90 243.2 103)">+5V</text>
<text x="156.9" y="112">GND</text>
<text x="227.8" y="110.1">D2</text>
<text x="227.8" y="112.6">D3</text>
<text x="239.9" y="110.1">~{RESET}</text>
<text x="227.8" y="115.2">D4</text>
<text x="227.8" y="117.7">D5</text>
<text x="242.3" y="117.7">AREF</text>
<text x="65.6" y="121.5">TPA6021A4N</text>
<text x="146.6" y="120.4">C8</text>
<text x="146.9" y="122.7">330u</text>
<text x="227.8" y="122.8">D7</text>
<text x="227.8" y="125.3">D8</text>
<text x="227.8" y="120.3">D6</text>
<text x="236.4" y="124.1">A1</text>
<text x="244.9" y="122.8">A0</text>
<text x="244.9" y="125.3">A1</text>
<text x="276.1" y="125.8" transform="rotate(-90 276.1 125.8)">R7</text>
<text x="28.6" y="131">GND</text>
<text x="34.3" y="129.8">+5V</text>
<text x="45" y="129.3">C3</text>
<text x="45.2" y="131.6">10u</text>
<text x="51.4" y="129.3">C4</text>
<text x="51.6" y="131.6">.47u</text>
<text x="65.8" y="126.6">PGND</text>
<text x="65.8" y="130.4">PVDD</text>
<text x="88.3" y="130.1" transform="rotate(-90 88.3 130.1)">ROUT-</text>
<text x="92.1" y="130.5" transform="rotate(-90 92.1 130.5)">ROUT+</text>
<text x="100.5" y="126.6">SE/~{BTL}</text>
<text x="102" y="130.4">~{FADE}</text>
<text x="151.8" y="128">R4</text>
<text x="151.9" y="130.3">1k</text>
<text x="210.6" y="131.6">10k</text>
<text x="211" y="129.3">R6</text>
<text x="227.8" y="127.9">D9</text>
<text x="227.8" y="130.4">D10</text>
<text x="244.9" y="127.9">A2</text>
<text x="244.9" y="130.4">A3</text>
<text x="273.8" y="126.4" transform="rotate(-90 273.8 126.4)">4.7k</text>
<text x="65.8" y="136.8">RIN+</text>
<text x="96.4" y="134.2">~{SHUTDOWN}</text>
<text x="148" y="137.4">GND</text>
<text x="184.3" y="136.3">D1</text>
<text x="207.1" y="135.6">C10</text>
<text x="207.3" y="137.9">100n</text>
<text x="227.8" y="135.5">MOSI</text>
<text x="240.7" y="133">SDA/A4</text>
<text x="240.9" y="135.5">SCL/A5</text>
<text x="21.1" y="139.4">.47u</text>
<text x="21.5" y="141.8">C11</text>
<text x="41.2" y="143.2">C1</text>
<text x="50.9" y="141.8">C5</text>
<text x="57.2" y="143.8">+5V</text>
<text x="65.8" y="140.6">RIN-</text>
<text x="100.6" y="139.3">VOLUME</text>
<text x="118.8" y="138.6">GND</text>
<text x="178.3" y="138.7">D_Schottky_ALT</text>
<text x="227.8" y="138">MISO</text>
<text x="227.8" y="140.6">SCK</text>
<text x="244.9" y="138">A6</text>
<text x="244.9" y="140.6">A7</text>
<text x="268.7" y="141.7" transform="rotate(-90 268.7 141.7)">4.7k</text>
<text x="271" y="141.1" transform="rotate(-90 271 141.1)">R8</text>
<text x="41.4" y="145.5">.47u</text>
<text x="50.3" y="144.1">.47u</text>
<text x="65.8" y="148.2">VDD</text>
<text x="86.5" y="145.7">U1</text>
<text x="103" y="149.5">AGND</text>
<text x="139.1" y="148.3">R3</text>
<text x="178.3" y="147.5">D_Schottky_ALT</text>
<text x="184.3" y="145.2">D2</text>
<text x="202.6" y="145">GND</text>
<text x="238.1" y="144.5" transform="rotate(-90 238.1 144.5)">GND</text>
<text x="239.9" y="146.9">Arduino_Nano_Every</text>
<text x="36.3" y="152.6">GND</text>
<text x="45.2" y="152.6">GND</text>
<text x="65.8" y="155.8">LIN-</text>
<text x="100.9" y="155.8">BYPASS</text>
<text x="116.3" y="153.9">GND</text>
<text x="139.3" y="150.6">10k</text>
<text x="41.2" y="158.5">C2</text>
<text x="41.4" y="160.8">.47u</text>
<text x="48.3" y="160.3">+5V</text>
<text x="65.8" y="159.6">LIN+</text>
<text x="121.2" y="158.5">C7</text>
<text x="121.4" y="160.8">.47u</text>
<text x="135.3" y="157.7">GND</text>
<text x="151.8" y="159.7">R5</text>
<text x="235.7" y="161.5">GND</text>
<text x="36.3" y="167.8">GND</text>
<text x="56.4" y="167.4">C6</text>
<text x="65.8" y="164.7">PVDD</text>
<text x="105.6" y="166">NC</text>
<text x="116.3" y="167.8">GND</text>
<text x="151.9" y="162">1k</text>
<text x="56.7" y="169.7">.47u</text>
<text x="65.8" y="168.5">PGND</text>
<text x="88.3" y="168.1" transform="rotate(-90 88.3 168.1)">LOUT-</text>
<text x="92.1" y="168.1" transform="rotate(-90 92.1 168.1)">LOUT+</text>
<text x="146.6" y="171.2">C9</text>
<text x="146.9" y="173.5">330u</text>
<text x="148" y="169.1">GND</text>
<text x="51.5" y="176.7">GND</text>
<text x="60.4" y="176.7">GND</text>
<text x="38.9" y="182.6">.47u</text>
<text x="39.3" y="184.9">C12</text>
</g>
<g font-size="1.8" fill="#a90000">
<text x="31.9" y="19">1</text>
<text x="31.9" y="21.6">3</text>
<text x="40.8" y="19">2</text>
<text x="40.8" y="21.6">4</text>
<text x="66.2" y="19">1</text>
<text x="66.2" y="21.6">2</text>
<text x="84" y="19">1</text>
<text x="84" y="21.6">2</text>
<text x="100.5" y="19">1</text>
<text x="100.5" y="21.6">2</text>
<text x="122.1" y="19">1</text>
<text x="122.1" y="21.6">2</text>
<text x="31.9" y="24.1">5</text>
<text x="31.9" y="26.7">7</text>
<text x="31.9" y="29.2">9</text>
<text x="40.3" y="29.2">10</text>
<text x="40.8" y="24.1">6</text>
<text x="40.8" y="26.7">8</text>
<text x="66.2" y="24.1">3</text>
<text x="66.2" y="26.7">4</text>
<text x="84" y="24.1">3</text>
<text x="84" y="26.7">4</text>
<text x="84" y="29.2">5</text>
<text x="100.5" y="24.1">3</text>
<text x="100.5" y="26.7">4</text>
<text x="100.5" y="29.2">5</text>
<text x="122.1" y="24.1">3</text>
<text x="122.1" y="26.7">4</text>
<text x="255" y="30" transform="rotate(-90 255 30)">9</text>
<text x="258.8" y="30" transform="rotate(-90 258.8 30)">8</text>
<text x="262.6" y="30" transform="rotate(-90 262.6 30)">7</text>
<text x="31.4" y="31.7">11</text>
<text x="31.4" y="34.3">13</text>
<text x="40.3" y="31.7">12</text>
<text x="40.3" y="34.3">14</text>
<text x="195.1" y="34.3">8</text>
<text x="31.4" y="36.8">15</text>
<text x="31.4" y="39.4">17</text>
<text x="31.4" y="41.9">19</text>
<text x="40.3" y="36.8">16</text>
<text x="40.3" y="39.4">18</text>
<text x="40.3" y="41.9">20</text>
<text x="66.2" y="40.6">1</text>
<text x="90.3" y="41.9">1</text>
<text x="122.1" y="40.6">1</text>
<text x="182.4" y="36.8">2</text>
<text x="195.1" y="39.4">7</text>
<text x="247.2" y="39.4">1</text>
<text x="270.8" y="40.6">16</text>
<text x="270.8" y="38.1">17</text>
<text x="66.2" y="43.2">2</text>
<text x="66.2" y="45.7">3</text>
<text x="90.3" y="44.4">2</text>
<text x="90.3" y="47">3</text>
<text x="122.1" y="43.2">2</text>
<text x="122.1" y="45.7">3</text>
<text x="182.4" y="47">3</text>
<text x="195.1" y="44.4">6</text>
<text x="247.2" y="44.4">2</text>
<text x="270.8" y="45.7">14</text>
<text x="270.8" y="43.2">15</text>
<text x="66.2" y="48.3">4</text>
<text x="90.3" y="49.5">4</text>
<text x="122.1" y="48.3">4</text>
<text x="122.1" y="50.8">5</text>
<text x="195.1" y="49.5">5</text>
<text x="247.2" y="49.5">3</text>
<text x="270.8" y="50.8">12</text>
<text x="270.8" y="48.3">13</text>
<text x="31.3" y="63.5">6</text>
<text x="255" y="60.4" transform="rotate(-90 255 60.4)">4</text>
<text x="258.8" y="60.4" transform="rotate(-90 258.8 60.4)">5</text>
<text x="262.6" y="60.4" transform="rotate(-90 262.6 60.4)">6</text>
<text x="31.3" y="66">1</text>
<text x="31.3" y="71.1">2</text>
<text x="31.3" y="68.6">7</text>
<text x="40.9" y="66">11</text>
<text x="40.9" y="71.1">12</text>
<text x="31.3" y="76.2">3</text>
<text x="31.3" y="73.7">8</text>
<text x="40.9" y="76.2">13</text>
<text x="30.8" y="83.8">10</text>
<text x="31.3" y="81.3">4</text>
<text x="31.3" y="78.7">9</text>
<text x="40.9" y="81.3">14</text>
<text x="31.3" y="86.4">5</text>
<text x="40.9" y="86.4">15</text>
<text x="225.6" y="101.6">1</text>
<text x="234.7" y="99" transform="rotate(-90 234.7 99)">30</text>
<text x="239.8" y="99" transform="rotate(-90 239.8 99)">17</text>
<text x="242.3" y="99" transform="rotate(-90 242.3 99)">27</text>
<text x="225.6" y="104.1">2</text>
<text x="248.4" y="106.7">3</text>
<text x="225.6" y="109.2">5</text>
<text x="225.6" y="111.8">6</text>
<text x="247.9" y="109.2">28</text>
<text x="225.6" y="114.3">7</text>
<text x="225.6" y="116.8">8</text>
<text x="225.6" y="119.4">9</text>
<text x="247.9" y="116.8">18</text>
<text x="63" y="125.7">1</text>
<text x="87.4" y="122.7" transform="rotate(-90 87.4 122.7)">2</text>
<text x="91.2" y="123.2" transform="rotate(-90 91.2 123.2)">20</text>
<text x="109.5" y="125.7">19</text>
<text x="225.1" y="121.9">10</text>
<text x="225.1" y="124.5">11</text>
<text x="247.9" y="121.9">19</text>
<text x="247.9" y="124.5">20</text>
<text x="63" y="129.5">3</text>
<text x="109.5" y="129.5">15</text>
<text x="225.1" y="127">12</text>
<text x="225.1" y="129.5">13</text>
<text x="247.9" y="127">21</text>
<text x="247.9" y="129.5">22</text>
<text x="63" y="135.9">4</text>
<text x="109.5" y="133.3">14</text>
<text x="225.1" y="134.6">14</text>
<text x="225.1" y="137.2">15</text>
<text x="247.9" y="132.1">23</text>
<text x="247.9" y="134.6">24</text>
<text x="247.9" y="137.2">25</text>
<text x="63" y="139.7">5</text>
<text x="109.5" y="138.4">18</text>
<text x="225.1" y="139.7">16</text>
<text x="247.9" y="139.7">26</text>
<text x="63" y="147.3">6</text>
<text x="109.5" y="148.6">17</text>
<text x="237.2" y="146.8" transform="rotate(-90 237.2 146.8)">4</text>
<text x="63" y="154.9">7</text>
<text x="109.5" y="154.9">16</text>
<text x="63" y="158.7">8</text>
<text x="62.5" y="167.6">11</text>
<text x="63" y="163.8">9</text>
<text x="109.5" y="165.1">13</text>
<text x="87.4" y="171.4" transform="rotate(-90 87.4 171.4)">10</text>
<text x="91.2" y="171.4" transform="rotate(-90 91.2 171.4)">12</text>
</g>
<text font-size="1.8" fill="#009600" x="254.3" y="130.5">~{HEAD_DETECT2}</text>
<g font-size="1.4" fill="#840000">
<text x="190.7" y="33.8">NC</text>
<text x="190.7" y="51.6">NO</text>
</g>
<text font-size="1.4" fill="#006464" x="270.8" y="55.4">UDA1334A</text>
</svg>
